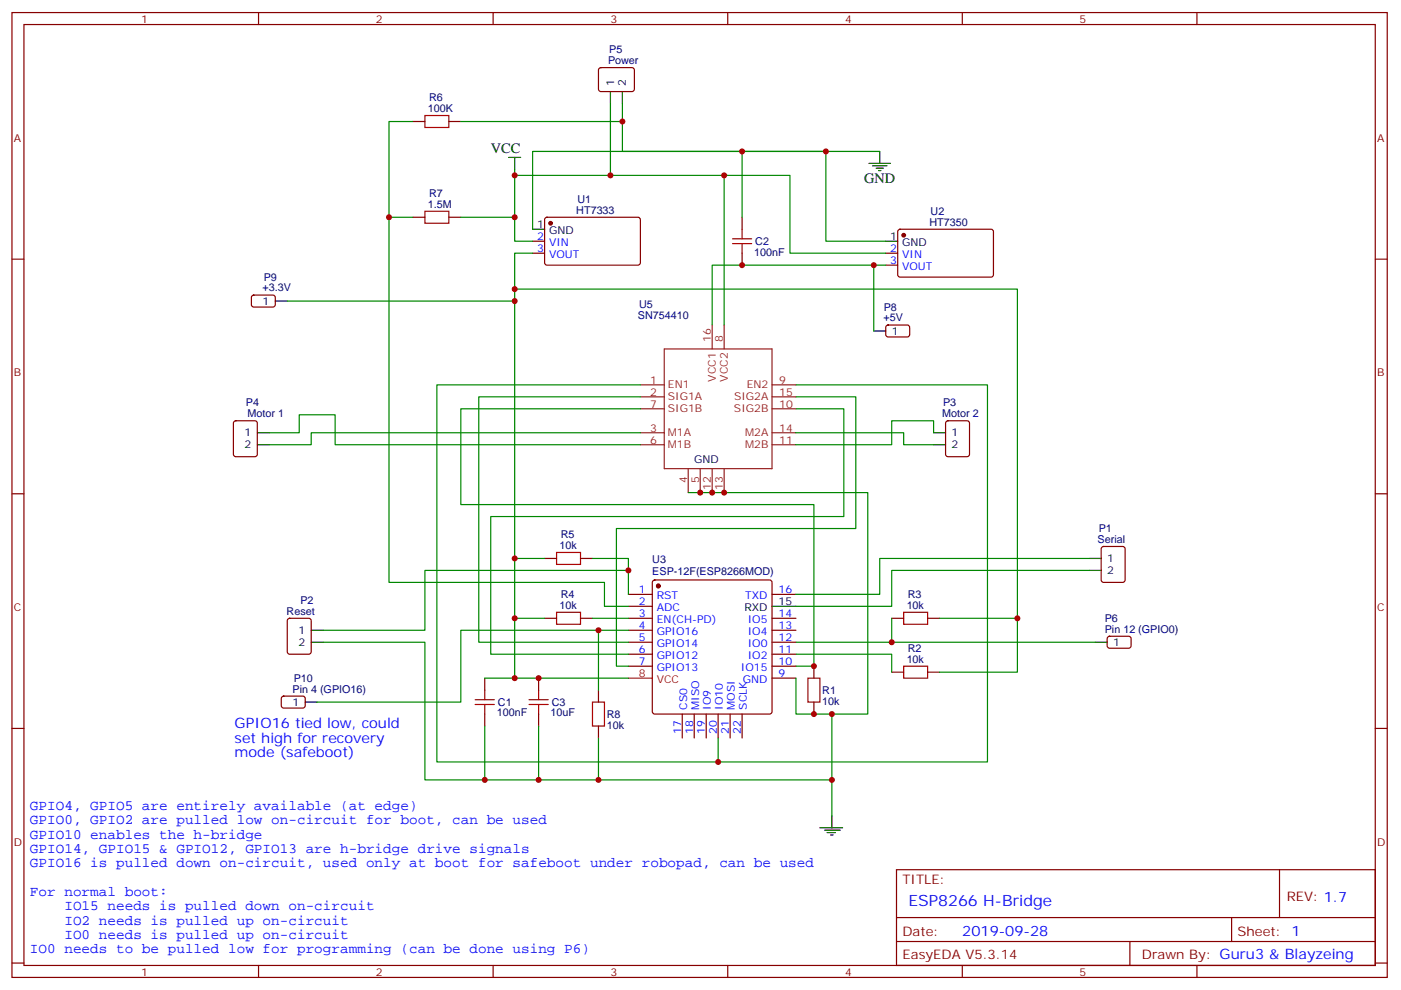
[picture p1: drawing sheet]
<svg xmlns="http://www.w3.org/2000/svg" width="413mm" height="292mm" viewBox="0 0 413 292" stroke-linecap="round" stroke-linejoin="round" font-family="sans-serif">
<g fill="none" stroke="#870000" stroke-width=".35">
<path d="M3.5 3.7h405.4v284.3h-405.4zM7.1 7.2h398.2v277.3h-398.2zM76.2 3.7v3.5M145.3 3.7v3.5M214.5 3.7v3.5M283.6 3.7v3.5M352.8 3.7v3.5M121.7 35.8h3.5M132.3 35.8h3.5M176.6 20.1l.5-.2 9.4 .1 .5 .6-.1 6-.6 .4-9.5-.1-.4-.6v-5.7zM3.5 76.4h3.6M121.7 64h3.5"/>
<path d="M132.3 64h3.5M157 71.1h3.5M157 74.6h3.5M160.7 64.2l.5-.2 27.1 .1 .4 .6v13l-.7 .4h-27.1l-.4-.7v-12.7zM218.7 64v3.6M218.7 74.6v3.5M261.1 74.6h3.5M261.1 78.1h3.5M264.8 67.8l.5-.2h27.1l.4 .7-.1 12.9-.6 .5-27.1-.1-.4-.6v-12.7zM405.3 76.4h3.6M74.3 87.2l.5-.2h5.9l.4 .7v2.4l-.7 .4-5.9-.1-.4-.6v-2.1zM261.3 96l.5-.2h5.9l.4 .7-.1 2.4-.6 .4-5.9-.1-.4-.6v-2.1z"/>
<path d="M69 124.2l.5-.2h5.6l.7 .4v9.5l-.4 .6-5.9 .1-.7-.5v-9.4zM278.9 124.2l.5-.2h5.6l.7 .4 .1 9.5-.5 .6-5.9 .1-.7-.5v-9.4zM3.5 145.5h3.6M405.3 145.5h3.6M160.5 164.6h3.5M171.1 164.6h3.5M185.2 175.2h7.1M185.2 178.7h7.1M192.5 171.1l.5-.2h33.8l.5 .2 .2 .5v38.1l-.2 .5-.5 .2h-33.8l-.5-.2-.2-.5v-38.1zM227.5 175.2h7.1M324.8 161.2l.5-.2h5.6l.7 .5v9.4l-.5 .7h-5.8l-.7-.4v-9.5zM84.9 182.4l.5-.2h5.6l.7 .4v9.5l-.4 .6-5.9 .1-.7-.5v-9.4z"/>
<path d="M142.9 199.8v3.6M158.7 199.8v3.6M160.5 182.2h3.5M171.1 182.2h3.5M185.2 182.2h7.1M185.2 185.7h7.1M185.2 189.3h7.1M185.2 192.8h7.1M185.2 196.3h7.1M227.5 182.2h7.1M227.5 185.7h7.1M227.5 189.3h7.1"/>
<path d="M227.5 192.8h7.1M227.5 196.3h7.1M227.5 199.8h7.1M239.9 196.3v3.5M262.8 182.2h3.5M262.8 198.1h3.5M273.4 182.2h3.5M273.4 198.1h3.5M326.6 187.7l.4-.2 5.9 .1 .5 .6-.1 2.4-.6 .4h-5.9l-.5-.7v-2.1zM3.5 214.7h3.6M83.1 205.3l.5-.2 5.9 .1 .5 .6-.1 2.4-.6 .5-6-.1-.4-.6v-2.2zM142.9 210.4v3.6"/>
<path d="M158.7 210.4v3.6M176.4 203.4v3.5M176.4 214v3.5M201.1 210.4v7.1M204.6 210.4v7.1M208.1 210.4v7.1M211.7 210.4v7.1M215.2 210.4v7.1M218.7 210.4v7.1M239.9 206.9v3.5M405.3 214.7h3.6M264.2 256.3h141.1v28.2h-141.1z"/>
<path d="M377.1 256.3v14.1M264.2 270.4h141.1M264.2 277.5h141.1M333 277.5v7M363 270.4v7.1M3.5 283.8h3.6M76.2 284.5v3.5M145.3 284.5v3.5M214.5 284.5v3.5M283.6 284.5v3.5M352.8 284.5v3.5M405.3 283.8h3.6"/>
</g>
<g fill="#870000" stroke="#870000" stroke-width=".35">
<circle cx="194" cy="172.7" r=".53"/>
<circle cx="162.3" cy="65.8" r=".53"/>
<circle cx="266.3" cy="69.3" r=".53"/>
</g>
<path d="M185.2 199.8h7.1" fill="none" stroke="#f00" stroke-width=".35"/>
<g fill="none" stroke="#000" stroke-width=".35">
<path d="M179.9 27v3.5M183.4 27v3.5M149.9 46.4h3.6M151.7 46.4v3.5M256.1 48.2h6.4M257.2 48.9h4.2M258.2 49.6h2.1M258.9 50.3h.7M259.3 44.6v3.6M157 67.6h3.5M261.1 71.1h3.5M81.1 88.7h3.6"/>
<path d="M257.5 97.5h3.6M75.8 127.5h3.6M75.8 131.1h3.6M275.2 127.5h3.5M275.2 131.1h3.5M227.5 178.7h7.1M321 164.6h3.6M321 168.1h3.6M91.7 185.7h3.5M91.7 189.3h3.5M322.8 189.3h3.5M90 206.9h3.5"/>
<path d="M241.7 243.9h6.7M243.1 244.7h4.5M243.8 245.4h2.4M244.8 246.1h.7M245.2 240.4v3.5"/>
</g>
<g fill="none" stroke="#a10000" stroke-width=".35">
<path d="M125.2 34h7.1v3.6h-7.1zM125.2 62.3h7.1v3.5h-7.1zM215.9 71.8h5.6M215.9 70.4h5.6M218.7 67.6v2.8M218.7 71.8v2.8M164 162.8h7.1v3.5h-7.1zM164 180.4h7.1v3.6h-7.1zM238.1 199.8h3.6v7.1h-3.6zM266.3 196.3h7.1v3.5h-7.1zM266.3 180.4h7.1v3.6h-7.1zM140.1 207.6h5.6"/>
<path d="M140.1 206.2h5.6M142.9 203.4v2.8M142.9 207.6v2.8M155.9 207.6h5.7M155.9 206.2h5.7M158.7 203.4v2.8M158.7 207.6v2.8M174.6 206.9h3.6v7.1h-3.6z"/>
</g>
<g fill="none" stroke="#8c2424" stroke-width=".35">
<path d="M209.9 95.8v7M213.4 95.8v7M188.7 113.4h7.1M188.7 116.9h7.1M195.8 102.8h31.7v35.3h-31.7zM227.5 113.4h7.1M227.5 116.9h7.1M188.7 120.5h7.1M188.7 127.5h7.1M188.7 131.1h7.1M202.8 138.1v7.1M206.4 138.1v7.1"/>
<path d="M209.9 138.1v7.1M213.4 138.1v7.1M227.5 120.5h7.1M227.5 127.5h7.1M227.5 131.1h7.1"/>
</g>
<g fill="none" stroke="#008700" stroke-width=".35">
<path d="M121.7 35.8h-7v135.8h63.5v7.1h7M135.8 35.8h47.6v8.8h60h-86.4v23M179.9 30.5v21.2M183.4 30.5v5.3M151.7 49.9v21.2h5.3M151.7 51.7h81.1v22.9h28.3M213.4 51.7v44.1M218.7 44.6v19.4M259.3 44.6h-15.9v26.5h17.7M114.7 64h7M135.8 64h15.9M157 74.6h-5.3v10.6h148.2v112.9h-23"/>
<path d="M257.5 78.1v19.4M261.1 78.1h-51.2v17.7M84.7 88.7h67M151.7 85.2v79.4M188.7 113.4h-59.9v111.1h82.9v-7M188.7 116.9h-47.6v72.4h44.1M234.6 116.9h17.6v38.9h-70.5v40.5h3.5M234.6 113.4h56.4v111.1h-79.3M79.4 127.5h8.8v-5.3h10.6v8.9h89.9M188.7 127.5h-97v3.6h-12.3M188.7 120.5h-52.9v28.2h104.1v47.6h-5.3M234.6 127.5h31.7v3.6h8.9"/>
<path d="M234.6 120.5h14.1v31.7h-104.1v40.6h40.6M275.2 127.5v-3.5h-12.4v7.1h-28.2M202.8 145.2h53v65.2h-10.6M160.5 164.6h-8.8v17.6h8.8M174.6 164.6h10.6v10.6M185.2 168.1h-60v17.6h-30M321 164.6h-61.7v10.6h-24.7M321 168.1h-58.2v10.6h-28.2M95.2 189.3h30v40.5h120v10.6M151.7 182.2v17.6h-8.8M151.7 199.8h33.5M174.6 182.2h10.6"/>
<path d="M176.4 185.7v17.7M185.2 185.7h-49.4v21.2h-42.3M234.6 192.8h28.2v5.3M234.6 199.8v10.6h10.6v19.4M262.8 182.2v7.1h-28.2M262.8 189.3h60M276.9 182.2h23M142.9 214v15.8M158.7 214v15.8M176.4 217.5v12.3"/>
</g>
<g fill="#c00">
<circle cx="158.8" cy="229.8" r=".88"/>
<circle cx="158.8" cy="199.8" r=".88"/>
<circle cx="151.7" cy="199.8" r=".88"/>
<circle cx="142.9" cy="229.8" r=".88"/>
<circle cx="176.4" cy="229.8" r=".88"/>
<circle cx="151.7" cy="88.7" r=".88"/>
<circle cx="257.5" cy="78.1" r=".88"/>
<circle cx="299.9" cy="182.2" r=".88"/>
<circle cx="239.9" cy="210.4" r=".88"/>
<circle cx="245.2" cy="210.4" r=".88"/>
<circle cx="176.4" cy="185.7" r=".88"/>
<circle cx="262.8" cy="189.3" r=".88"/>
<circle cx="179.9" cy="51.7" r=".88"/>
<circle cx="185.2" cy="168.1" r=".88"/>
<circle cx="114.7" cy="64" r=".88"/>
<circle cx="151.7" cy="182.2" r=".88"/>
<circle cx="151.7" cy="164.6" r=".88"/>
<circle cx="243.4" cy="44.6" r=".88"/>
<circle cx="151.7" cy="51.7" r=".88"/>
<circle cx="151.7" cy="64" r=".88"/>
<circle cx="213.4" cy="51.7" r=".88"/>
<circle cx="151.7" cy="85.2" r=".88"/>
<circle cx="206.4" cy="145.2" r=".88"/>
<circle cx="209.9" cy="145.2" r=".88"/>
<circle cx="213.4" cy="145.2" r=".88"/>
<circle cx="183.4" cy="35.8" r=".88"/>
<circle cx="245.2" cy="229.8" r=".88"/>
<circle cx="211.7" cy="224.5" r=".88"/>
<circle cx="218.7" cy="78.1" r=".88"/>
<circle cx="218.7" cy="44.6" r=".88"/>
<circle cx="239.9" cy="196.3" r=".88"/>
</g>
<text font-size="4.6" fill="#00f" x="267.8" y="266.9">ESP8266 H-Bridge</text>
<g font-size="4.2">
<text x="144.6" y="45">VCC</text>
<text x="254.7" y="53.8">GND</text>
</g>
<g font-size="4.2" fill="#00f">
<text x="69.1" y="214.7">GPIO16 tied low, could</text>
<text x="69.1" y="218.9">set high for recovery</text>
<text x="69.1" y="223.1">mode (safeboot)</text>
<text x="8.8" y="238.7">GPIO4, GPIO5 are entirely available (at edge)</text>
<text x="8.8" y="242.9">GPIO0, GPIO2 are pulled low on-circuit for boot, can be used</text>
<text x="8.8" y="247.1">GPIO10 enables the h-bridge</text>
<text x="8.8" y="251.4">GPIO14, GPIO15 &amp; GPIO12, GPIO13 are h-bridge drive signals</text>
<text x="8.8" y="255.6">GPIO16 is pulled down on-circuit, used only at boot for safeboot under robopad, can be used</text>
<text x="8.8" y="264.1">For normal boot:</text>
<text x="19" y="268.3">IO15 needs is pulled down on-circuit</text>
<text x="19" y="272.5">IO2 needs is pulled up on-circuit</text>
<text x="283.6" y="275.7">2019-09-28</text>
<text x="8.8" y="281">IO0 needs to be pulled low for programming (can be done using P6)</text>
<text x="19" y="276.8">IO0 needs is pulled up on-circuit</text>
</g>
<g font-size="3.9" fill="#800">
<text x="266" y="260.5">TITLE:</text>
<text x="379.2" y="265.5">REV: 1.7</text>
<text x="266" y="275.7">Date:</text>
<text x="364.8" y="275.7">Sheet: 1</text>
<text x="266" y="282.8">EasyEDA V5.3.14</text>
<text x="336.5" y="282.8">Drawn By: Guru3 &amp; Blayzeing</text>
</g>
<g font-size="3.2" fill="#800">
<text x="41.6" y="6.7">1</text>
<text x="110.8" y="6.7">2</text>
<text x="179.9" y="6.7">3</text>
<text x="249.1" y="6.7">4</text>
<text x="318.2" y="6.7">5</text>
<text x="4.1" y="41.8">A</text>
<text x="405.9" y="41.8">A</text>
<text x="4.1" y="110.9">B</text>
<text x="405.9" y="110.9">B</text>
<text x="4.1" y="180.1">C</text>
<text x="405.9" y="180.1">C</text>
<text x="4.1" y="249.2">D</text>
<text x="405.9" y="249.2">D</text>
<text x="41.6" y="287.5">1</text>
<text x="110.8" y="287.5">2</text>
<text x="179.9" y="287.5">3</text>
<text x="249.1" y="287.5">4</text>
<text x="318.2" y="287.5">5</text>
</g>
<g font-size="3.2" fill="#000080">
<text x="179.6" y="15.7">P5</text>
<text x="179.2" y="18.9">Power</text>
<text x="126.5" y="29.8">R6</text>
<text x="126.1" y="33">100K</text>
<text x="126.5" y="58">R7</text>
<text x="170.2" y="59.8">U1</text>
<text x="126.1" y="61.2">1.5M</text>
<text x="169.9" y="63">HT7333</text>
<text x="274.3" y="63.3">U2</text>
<text x="273.9" y="66.5">HT7350</text>
<text x="222.2" y="75.3">100nF</text>
<text x="222.6" y="72.1">C2</text>
<text x="77.7" y="82.7">P9</text>
<text x="77.4" y="85.9">+3.3V</text>
<text x="188" y="94">SN754410</text>
<text x="188.4" y="90.8">U5</text>
<text x="260.4" y="94.7">+5V</text>
<text x="260.5" y="91.5">P8</text>
<text x="72.5" y="119.7">P4</text>
<text x="278" y="119.7">P3</text>
<text x="73" y="122.9">Motor 1</text>
<text x="277.7" y="122.9">Motor 2</text>
<text x="164.9" y="161.7">10k</text>
<text x="165.3" y="158.6">R5</text>
<text x="323.5" y="160">Serial</text>
<text x="323.8" y="156.8">P1</text>
<text x="192.3" y="165.8">U3</text>
<text x="192.3" y="169.3">ESP-12F(ESP8266MOD)</text>
<text x="88.5" y="178">P2</text>
<text x="164.9" y="179.4">10k</text>
<text x="165.3" y="176.2">R4</text>
<text x="267.2" y="179.4">10k</text>
<text x="267.6" y="176.2">R3</text>
<text x="84.5" y="181.2">Reset</text>
<text x="325.6" y="183.2">P6</text>
<text x="325.6" y="186.4">Pin 12 (GPIO0)</text>
<text x="267.2" y="195.3">10k</text>
<text x="267.6" y="192.1">R2</text>
<text x="86.6" y="200.9">P10</text>
<text x="86.2" y="204.1">Pin 4 (GPIO16)</text>
<text x="146.8" y="208">C1</text>
<text x="162.6" y="208">C3</text>
<text x="242.4" y="207.7">10k</text>
<text x="242.4" y="204.5">R1</text>
<text x="146.4" y="211.1">100nF</text>
<text x="162.3" y="211.1">10uF</text>
<text x="178.9" y="214.8">10k</text>
<text x="178.9" y="211.6">R8</text>
</g>
<g font-size="3.2">
<text x="181" y="25.2" transform="rotate(-90 181 25.2)">1</text>
<text x="184.5" y="25.2" transform="rotate(-90 184.5 25.2)">2</text>
<text x="158.3" y="67.2">1</text>
<text x="161.8" y="69">GND</text>
<text x="262.4" y="70.7">1</text>
<text x="265.9" y="72.5">GND</text>
<text x="77.4" y="89.8">1</text>
<text x="262.8" y="98.6">1</text>
<text x="72.1" y="128.6">1</text>
<text x="280.5" y="128.6">1</text>
<text x="72.1" y="132.1">2</text>
<text x="204.6" y="136.3">GND</text>
<text x="280.5" y="132.1">2</text>
<text x="326.3" y="165.6">1</text>
<text x="326.3" y="169.2">2</text>
<text x="229.5" y="178.3">15</text>
<text x="219.4" y="180.1">RXD</text>
<text x="87.9" y="186.8">1</text>
<text x="87.9" y="190.3">2</text>
<text x="328.1" y="190.3">1</text>
<text x="86.2" y="208">1</text>
</g>
<g font-size="3.2" fill="#00f">
<text x="158.3" y="70.7">2</text>
<text x="158.3" y="74.3">3</text>
<text x="161.8" y="72.5">VIN</text>
<text x="161.8" y="76">VOUT</text>
<text x="262.4" y="74.3">2</text>
<text x="262.4" y="77.8">3</text>
<text x="265.9" y="76">VIN</text>
<text x="265.9" y="79.6">VOUT</text>
<text x="188.3" y="174.8">1</text>
<text x="188.3" y="178.3">2</text>
<text x="193.6" y="176.6">RST</text>
<text x="219.7" y="176.6">TXD</text>
<text x="229.5" y="174.8">16</text>
<text x="188.3" y="181.9">3</text>
<text x="188.3" y="185.4">4</text>
<text x="193.6" y="180.1">ADC</text>
<text x="193.6" y="183.6">EN(CH-PD)</text>
<text x="220.4" y="183.6">IO5</text>
<text x="229.5" y="185.4">13</text>
<text x="229.5" y="181.9">14</text>
<text x="188.3" y="188.9">5</text>
<text x="193.6" y="187.1">GPIO16</text>
<text x="193.6" y="190.7">GPIO14</text>
<text x="220.4" y="190.7">IO0</text>
<text x="220.4" y="187.1">IO4</text>
<text x="229.5" y="188.9">12</text>
<text x="188.3" y="192.4">6</text>
<text x="188.3" y="196">7</text>
<text x="193.6" y="194.2">GPIO12</text>
<text x="193.6" y="197.7">GPIO13</text>
<text x="218.4" y="197.7">IO15</text>
<text x="220.4" y="194.2">IO2</text>
<text x="229.5" y="196">10</text>
<text x="229.5" y="192.4">11</text>
<text x="219" y="201.3">GND</text>
<text x="229.5" y="199.5">9</text>
<text x="202.5" y="209.1" transform="rotate(-90 202.5 209.1)">CS0</text>
<text x="206" y="209.1" transform="rotate(-90 206 209.1)">MISO</text>
<text x="209.5" y="209.1" transform="rotate(-90 209.5 209.1)">IO9</text>
<text x="213.1" y="209.1" transform="rotate(-90 213.1 209.1)">IO10</text>
<text x="216.6" y="209.1" transform="rotate(-90 216.6 209.1)">MOSI</text>
<text x="220.1" y="209.1" transform="rotate(-90 220.1 209.1)">SCLK</text>
<text x="200.7" y="216.4" transform="rotate(-90 200.7 216.4)">17</text>
<text x="204.3" y="216.4" transform="rotate(-90 204.3 216.4)">18</text>
<text x="207.8" y="216.4" transform="rotate(-90 207.8 216.4)">19</text>
<text x="211.3" y="216.4" transform="rotate(-90 211.3 216.4)">20</text>
<text x="214.8" y="216.4" transform="rotate(-90 214.8 216.4)">21</text>
<text x="218.4" y="216.4" transform="rotate(-90 218.4 216.4)">22</text>
</g>
<g font-size="3.2" fill="#8d2323">
<text x="209.5" y="100.7" transform="rotate(-90 209.5 100.7)">16</text>
<text x="213.1" y="100.7" transform="rotate(-90 213.1 100.7)">8</text>
<text x="191.7" y="113.1">1</text>
<text x="211" y="112.5" transform="rotate(-90 211 112.5)">VCC1</text>
<text x="214.5" y="112.5" transform="rotate(-90 214.5 112.5)">VCC2</text>
<text x="229.7" y="113.1">9</text>
<text x="191.7" y="116.6">2</text>
<text x="196.8" y="114.5">EN1</text>
<text x="196.8" y="118">SIG1A</text>
<text x="216.3" y="118">SIG2A</text>
<text x="220.1" y="114.5">EN2</text>
<text x="229.7" y="116.6">15</text>
<text x="191.7" y="120.1">7</text>
<text x="196.8" y="121.5">SIG1B</text>
<text x="216.3" y="121.5">SIG2B</text>
<text x="229.7" y="120.1">10</text>
<text x="191.7" y="127.2">3</text>
<text x="191.7" y="130.7">6</text>
<text x="196.8" y="128.6">M1A</text>
<text x="219.6" y="128.6">M2A</text>
<text x="229.7" y="127.2">14</text>
<text x="229.7" y="130.7">11</text>
<text x="196.8" y="132.1">M1B</text>
<text x="219.6" y="132.1">M2B</text>
<text x="202.5" y="142.2" transform="rotate(-90 202.5 142.2)">4</text>
<text x="206" y="142.2" transform="rotate(-90 206 142.2)">5</text>
<text x="209.5" y="144.3" transform="rotate(-90 209.5 144.3)">12</text>
<text x="213.1" y="144.3" transform="rotate(-90 213.1 144.3)">13</text>
</g>
<g font-size="3.2" fill="#f00">
<text x="188.3" y="199.5">8</text>
<text x="193.6" y="201.3">VCC</text>
</g>
</svg>
